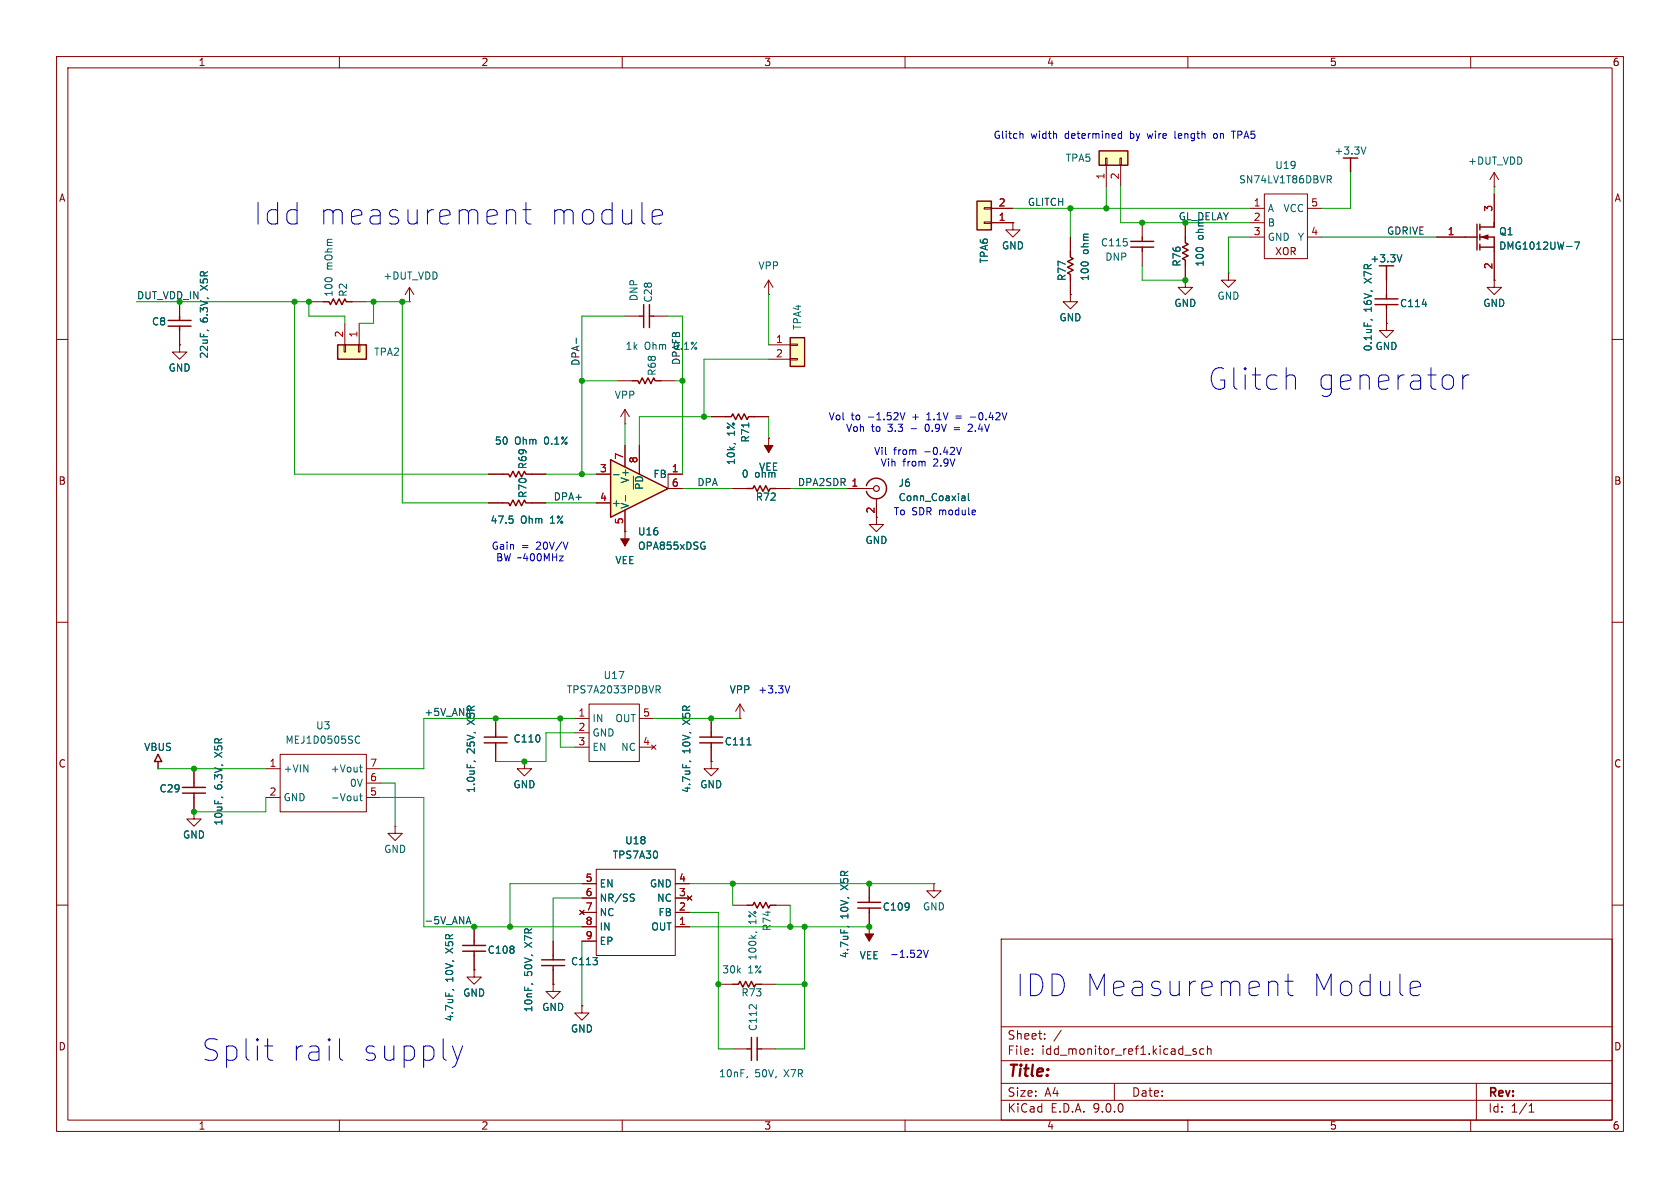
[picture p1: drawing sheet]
<svg xmlns="http://www.w3.org/2000/svg" width="297mm" height="210mm" viewBox="0 0 297 210" stroke-linecap="round" stroke-linejoin="round" font-family="sans-serif">
<g fill="none" stroke="#840000" stroke-width=".18">
<path d="M10 10h277v190h-277zM12 12h273v186h-273zM60 10v2M110 10v2M160 10v2M210 10v2M260 10v2M10 60h2M285 60h2M10 110h2M285 110h2M10 160h2"/>
<path d="M177 166h108v32h-108zM285 160h2M60 198v2M110 198v2M160 198v2M177 194.5h108M177 191.5h108M177 187.5h108M177 181.5h108M182.5 186.3v.1M182.5 185.5v.1M184.7 183.6v.1"/>
<path d="M184.7 182.8v.1M187.6 182.1l-1.3 2M197 191.5v3M209.5 186.5h1.1M210 198v2M211.5 185.5l-.4-.1-.2 .2 .1 .2 .5 .2v.3h-.6M212.8 185.5l-.4-.1-.3 .3v.4l.1 .2h.6M213.5 185.5l.2-.1 .3 .1 .1 .9M213.5 184.9v1.5M260 198v2M261 191.5v6.5M270.3 196.6h.9"/>
<path d="M270.3 195.5l.4-.4v1.5"/>
</g>
<path d="M107.9 81.3l10.2 5.1-10.2 5z" fill="#ffffc2"/>
<path d="M29.7 57.7h4.1M29.7 56.6h4.1M31.7 55.9v.7M31.7 57.7v.7M57.1 53.3h1.1l.2 .5 .5-1 .5 1 .5-1 .6 1 .5-1 .2 .5h1M88.9 83.8h1l.3 .5 .5-1 .5 1 .5-1 .5 1 .5-1 .3 .5h1M107.9 81.3l10.2 5.1-10.2 5zM151.6 159.5h4.1M153.7 158.8v.7M151.6 160.5h4.1M153.7 160.5v.8" fill="none" stroke="#840000" stroke-width=".25"/>
<g fill="none" stroke="#840000" stroke-width=".18">
<path d="M31.7 53.3v2.6M31.7 58.4v2.6M54.6 53.3h2.5M62.2 53.3h2.6M72.4 53.3h.1M72.4 50.8l.8 1.3M72.4 50.8l-.8 1.3M72.4 50.8v2.5M135.9 52.1h.1M135.9 49.5l-.8 1.3M135.9 49.5l.8 1.3M135.9 49.5v2.6"/>
<path d="M31.7 61v1.2h1.3l-1.3 1.3-1.2-1.3h1.2M31.7 61h.1M110.5 78.7v3.9M113 78.7v5.1M86.4 83.8h2.5M94 83.8h2.5M105.4 83.8h2.5M105.4 88.9h2.5M110.5 90.2v3.8M120.6 83.8h-2.5v2.6h2.5M125.7 134.6v1.3h1.3l-1.3 1.3-1.2-1.3h1.2M125.7 134.6h.1"/>
<path d="M69.8 146.1v1.2h1.3l-1.3 1.3-1.2-1.3h1.2M69.8 146.1h.1M153.7 156.2v2.6M83.8 171.5v1.2h1.3l-1.3 1.3-1.3-1.3h1.3M83.8 171.5h.1M102.9 177.8v1.3h1.2l-1.2 1.2-1.3-1.2h1.3M102.9 177.8h.1M153.7 161.3v2.5"/>
</g>
<path d="M36.6 58.4l.3 .1M108.5 83.9h.9M110.6 87.6v1M112 84.2v2.3M124.4 96.6h.2v.4l-.2 .1M124.5 95.8l.1 .1M149.8 163.8l.3 .1" fill="none" stroke="#006464" stroke-width=".18"/>
<path d="M139.7 59.7h2.5v5.1h-2.5z" fill="#ffffc2"/>
<path d="M139.7 59.7h2.5v5.1h-2.5zM153.2 85.9a1.81 1.81 0 0 1 2.7-1 1.81 1.81 0 0 1 .1 2.9 1.81 1.81 0 0 1-2.8-.9M123.7 130.3h4.1M123.7 131.3h4.1M125.7 129.5v.8M125.7 131.3v.8M95.8 169.7h4M95.8 170.7h4M97.8 168.9v.8M97.8 170.7v.8" fill="none" stroke="#840000" stroke-width=".25"/>
<g fill="none" stroke="#840000" stroke-width=".18">
<path d="M110.5 74.9h.1M110.5 72.4l-.8 1.3M110.5 72.4l.8 1.3M110.5 72.4v2.5M135.9 61h3.8M135.9 63.5h3.8M139.7 60.8h1.3v.3h-1.3zM139.7 63.4h1.3v.2h-1.3zM149.9 86.4h4.5M154.9 88.1v4.6h1.3l-1.3 1.3-1.2-1.3h1.2M47 135.9h2.5M49.5 133.4h15.3v10.1h-15.3z"/>
<path d="M64.8 135.9h2.5M64.8 138.4h2.5M125.7 127v2.5M125.7 132.1v2.5M47 141h2.5M64.8 141h2.5M165.1 156.2v1.3h1.3l-1.3 1.3-1.3-1.3h1.3M165.1 156.2h.1M97.8 166.4v2.5M97.8 171.5v2.5M153.7 163.8h.1M153.7 163.8v2.6"/>
</g>
<path d="M152.9 165.1h1.5l-.7 1.3z" fill="#840000" stroke="#840000" stroke-width=".18"/>
<circle cx="154.9" cy="86.4" r=".51" fill="none" stroke="#840000" stroke-width=".2"/>
<g fill="none" stroke="#006464" stroke-width=".18">
<path d="M170.2 87.7h.2l.2 .1v.7M170.6 88.4l-.4 .1M170.6 88h-.4M171.2 87.2v1.1l.2 .2M63 130.2l.3-.1 .3 .1M63.6 135.6h.4M63.6 131.3l-.3 .1-.3-.1M63.7 135.2v1.1l.3 .2M121.9 134.5l.2 .2M132.1 131.7h.7M63.6 140.7h.4M63.7 140.3v1.1l.3 .1"/>
<path d="M94 173.9l.2 .1"/>
</g>
<path d="M59.7 61h5.1v2.5h-5.1z" fill="#ffffc2"/>
<g fill="none" stroke="#840000" stroke-width=".25">
<path d="M238.8 27.9v2.6M261.1 39.6v4.6M261.6 39.6v1M113 55.9h.8M113.8 53.8v4.1M114.8 55.9h.8M114.8 53.8v4.1M189.2 44.5v1l.5 .2-1 .5 1 .5-1 .5 1 .6-1 .5 .5 .2v1M259.1 41.9h2M59.7 61h5.1v2.5h-5.1zM111.8 67.3h1l.2 .5 .5-1 .5 1 .6-1 .5 1 .5-1 .2 .5h1M128.3 73.7h1l.2-.5 .5 1 .6-1 .5 1 .5-1 .5 1 .2-.5h1"/>
<path d="M88.9 88.9h1l.3 .5 .5-1 .5 1 .5-1 .5 1 .5-1 .3 .5h1M132.1 86.4h1l.2-.5 .6 1 .5-1 .5 1 .5-1 .5 1 .2-.5h1.1M27.9 133.4l.7 1.2h-1.3zM27.9 134.6v1.3M129.5 174h1.1l.2-.5 .5 1 .5-1 .5 1 .5-1 .5 1 .3-.5h1M132.1 160h1l.2-.5 .6 1 .5-1 .5 1 .5-1 .5 1 .2-.5h1.1M132.1 185.4h.7M132.8 183.4v4.1M133.9 185.4h.7M133.9 183.4v4.1"/>
</g>
<g fill="none" stroke="#840000" stroke-width=".18">
<path d="M61 57.2v3.8M63.5 57.2v3.8M110.5 55.9h2.5M115.6 55.9h2.5M189.2 41.9v2.6M189.2 49.5v2.6M264.2 49.5v1.3h1.2l-1.2 1.3-1.3-1.3h1.3M264.2 49.5h.1M60.8 61h.3v1.2h-.3zM63.4 61h.2v1.2h-.2zM109.2 67.3h2.6M116.8 67.3h2.6"/>
<path d="M125.7 73.7h2.6M133.3 73.7h2.6M135.9 77.5h.1M135.9 77.5v2.5M86.4 88.9h2.5M94 88.9h2.5M110.5 94h.1M110.5 94v2.5M129.5 86.4h2.6M137.2 86.4h2.5M101.6 127h2.5M101.6 129.5h2.5"/>
<path d="M101.6 132.1h2.5M104.1 124.5h8.9v10.1h-8.9zM113 127h2.6M113 132.1h2.6M115.2 131.7l.8 .8M116 131.7l-.8 .8M130.8 127h.1M130.8 124.5l-.8 1.2M130.8 124.5l.8 1.2M130.8 124.5v2.5M34.3 143.5v1.3h1.3l-1.3 1.3-1.3-1.3h1.3M34.3 143.5h.1"/>
<path d="M102.9 156.2h2.5M102.9 158.8h2.5M105.4 153.7h14v15.2h-14zM119.4 156.2h2.5M119.4 158.8h2.5M121.5 158.4l.8 .7M122.3 158.4l-.8 .7M102.5 160.9l.8 .8M102.9 161.3h2.5M102.9 163.8h2.5M102.9 166.4h2.5M103.3 160.9l-.8 .8"/>
<path d="M119.4 161.3h2.5M119.4 163.8h2.5M127 174h2.5M129.5 160h2.6M134.6 174h2.6M137.2 160h2.5M129.5 185.4h2.6M134.6 185.4h2.6"/>
</g>
<path d="M241.5 26l-.4 1.2M129.8 78.4l.2 .1M132.4 74.8v.7M90.1 91.2h.6M90.6 91.8l.1 .1-.1 .5M116 121.2h.5l.2 .3-.1 .3-.6 .1M116.3 121.9l.4 .6M111.6 158.7l.4 .1 .1 .3-.2 .2h-.3M111.6 158.1h.5M133.6 164.8l.2 .1M132.1 190.3l-.1 .2" fill="none" stroke="#006464" stroke-width=".18"/>
<g fill="#840000" stroke="#840000" stroke-width=".18">
<path d="M109.7 95.3h1.6l-.8 1.2z"/>
<path d="M135.1 78.7h1.6l-.8 1.3z"/>
</g>
<path d="M261.6 41.9l1.5-.5v1z" fill="#840000"/>
<path d="M264.2 39.4v.7h-2.6M199.9 43.7h4.1M199.9 42.7h4.1M201.9 41.9v.8M201.9 43.7v.8M209.5 41.9v1l.6 .3-1.1 .5 1.1 .5-1.1 .5 1.1 .5-1.1 .5 .5 .3v1M245.1 47v2.5M261.6 41.4v1M261.6 43.2v1M261.6 41.9h2.6v2.6M261.6 43.7h2.6" fill="none" stroke="#840000" stroke-width=".25"/>
<g fill="none" stroke="#840000" stroke-width=".18">
<path d="M201.9 39.4v2.5M209.5 39.4v2.5M221 36.8h2.5M221 39.4h2.5M223.5 34.3h7.6v11.4h-7.6zM231.1 36.8h2.6M264.2 33h.1M264.2 30.5v2.5M264.2 34.3v5.1M264.2 30.5l.7 1.3M264.2 30.5l-.8 1.3M189.2 52.1v1.2h1.3l-1.3 1.3-1.2-1.3h1.2"/>
<path d="M189.2 52.1h.1M201.9 44.5v2.5M209.5 49.5v1.3h1.3l-1.3 1.3-1.2-1.3h1.2M209.5 49.5h.1M209.5 47v2.5M217.2 48.3v1.2h1.2l-1.2 1.3-1.3-1.3h1.3M217.2 48.3h.1M221 41.9h2.5M231.1 41.9h2.6M254 41.9h5.1M264.2 44.5v5"/>
</g>
<path d="M234.6 31.1h.5l.3 .2-.1 .4h-.7M234.9 31.7l.5 .6M247.8 45l-.4 1.3M278.4 42.8h.8l-.5 1.3" fill="none" stroke="#006464" stroke-width=".18"/>
<path d="M194.3 26.7h5.1v2.5h-5.1z" fill="#ffffc2"/>
<path d="M194.3 26.7h5.1v2.5h-5.1zM243.1 52.8h4M243.1 53.8h4M245.1 52.1v.7M245.1 53.8v.8" fill="none" stroke="#840000" stroke-width=".25"/>
<path d="M195.5 27.9h.2v1.3h-.2zM195.6 29.2v3.8M198 27.9h.2v1.3h-.2zM198.1 29.2v3.8M245.1 57.2v1.2h1.3l-1.3 1.3-1.3-1.3h1.3M245.1 57.2h.1M245.1 49.5v2.6M245.1 54.6v2.6M97.8 174v1.3h1.3l-1.3 1.2-1.3-1.2h1.3M97.8 174h.1" fill="none" stroke="#840000" stroke-width=".18"/>
<path d="M242.4 56.5l.2 .1M251.4 53.8h.8" fill="none" stroke="#006464" stroke-width=".18"/>
<path d="M172.7 35.6h2.6v5h-2.6z" fill="#ffffc2"/>
<g fill="none" stroke="#840000" stroke-width=".25">
<path d="M172.7 35.6h2.6v5h-2.6zM32.3 139.2h4M34.3 138.4v.8M85.6 130.3h4.1M85.6 131.3h4.1M87.6 129.5v.8M87.6 131.3v.8M32.3 140.2h4M34.3 140.2v.8M81.8 167.1h4.1M81.8 168.1h4.1M83.8 166.4v.7"/>
<path d="M83.8 168.1v.8"/>
</g>
<g fill="none" stroke="#840000" stroke-width=".18">
<path d="M174 39.2h1.3v.3h-1.3zM174 36.7h1.3v.3h-1.3zM175.3 39.4h3.8M175.3 36.8h3.8M179.1 39.4v1.2h1.2l-1.2 1.3-1.3-1.3h1.3M179.1 39.4h.1M209.5 39.4v2.5M264.2 34.3v5.1M31.7 53.3v2.6M31.7 58.4v2.6M189.2 52.1h.1M189.2 41.9v2.6"/>
<path d="M189.2 49.5v2.6M209.5 49.5h.1M209.5 47v2.5M245.1 57.2h.1M245.1 49.5v2.6M245.1 54.6v2.6M254 41.9h5.1M264.2 49.5h.1M264.2 44.5v5M31.7 61h.1M110.5 78.7v3.9M113 78.7v5.1"/>
<path d="M125.7 73.7h2.6M133.3 73.7h2.6M135.9 77.5h.1M86.4 83.8h2.5M86.4 88.9h2.5M94 83.8h2.5M94 88.9h2.5M105.4 83.8h2.5M105.4 88.9h2.5M110.5 94h.1M110.5 90.2v3.8M118.1 86.4h2.5"/>
<path d="M118.1 83.8h2.5M129.5 86.4h2.6M137.2 86.4h2.5M149.9 86.4h2.5M154.9 88.9v2.5M34.3 135.9v2.5M87.6 127v2.5M87.6 132.1v2.5M92.7 134.6v1.3h1.3l-1.3 1.3-1.3-1.3h1.3M92.7 134.6h.1M125.7 134.6h.1M125.7 127v2.5"/>
<path d="M125.7 132.1v2.5M130.8 127h.1M34.3 143.5h.1M34.3 141v2.5M102.9 156.2h2.5M102.9 158.8h2.5M119.4 156.2h2.5M119.4 158.8h2.5M121.5 158.4l.8 .7M122.3 158.4l-.8 .7M153.7 156.2v2.6M83.8 171.5h.1"/>
<path d="M83.8 163.8v2.6M83.8 168.9v2.6M97.8 174h.1M97.8 166.4v2.5M97.8 171.5v2.5M102.5 160.9l.8 .8M102.9 177.8h.1M102.9 161.3h2.5M102.9 163.8h2.5M102.9 166.4h2.5M103.3 160.9l-.8 .8M119.4 161.3h2.5"/>
<path d="M119.4 163.8h2.5M153.7 163.8h.1M153.7 161.3v2.5"/>
</g>
<g fill="none" stroke="#006464" stroke-width=".18">
<path d="M36.6 58.4l.3 .1M242.4 56.5l.2 .1M247.8 45l-.4 1.3M251.4 53.8h.8M278.4 42.8h.8l-.5 1.3M129.8 78.4l.2 .1M132.4 74.8v.7M90.1 91.2h.6M90.6 91.8l.1 .1-.1 .5M108.5 83.9h.9M110.6 87.6v1M112 84.2v2.3"/>
<path d="M124.4 96.6h.2v.4l-.2 .1M124.5 95.8l.1 .1M170.2 87.7h.2l.2 .1v.7M170.6 88.4l-.4 .1M170.6 88h-.4M171.2 87.2v1.1l.2 .2M83.8 134.5l.2 .2M121.9 134.5l.2 .2M132.1 131.7h.7M39.2 140.9l.2 .1M111.6 158.7l.4 .1 .1 .3-.2 .2h-.3M111.6 158.1h.5"/>
<path d="M80 174.9l.2 .2M94 173.9l.2 .1M149.8 163.8l.3 .1"/>
</g>
<path d="M101.9 59.8v.9M82.5 163h.6M82.8 162l.5 1.3" fill="none" stroke="#0f0f0f" stroke-width=".18"/>
<g fill="none" stroke="#009600" stroke-width=".18">
<path d="M179.1 36.8h41.9M189.2 36.8v5.1M195.6 33v3.8M198.1 33v6.4h22.9M238.8 30.5v6.3h-5.1M264.2 33v1.3M24.1 53.3h30.5v2.6h6.4v1.3M52.1 53.3v30.5h34.3M64.8 53.3h7.6M66 53.3v3.9h-2.5M71.1 53.3v35.6h15.3M110.5 55.9h-7.6v27.9"/>
<path d="M118.1 55.9h2.5v27.9M135.9 52.1v8.9M201.9 47v2.5h7.6M221 41.9h-3.8v6.4M233.7 41.9h20.3M102.9 67.3h6.3M110.5 74.9v3.8M119.4 67.3h1.2M125.7 73.7h-12.7v5M135.9 63.5h-11.4v10.2M135.9 73.7v3.8M96.5 83.8h8.9"/>
<path d="M96.5 88.9h8.9M120.6 86.4h8.9M139.7 86.4h10.2M27.9 135.9h19.1M67.3 138.4h2.5v7.7M99.1 127v5.1h2.5M101.6 127h-26.7v8.9h-7.6M101.6 129.5h-5.1v5.1h-8.9M115.6 127h15.2M47 141v2.5h-12.7M67.3 141h7.6v22.8h28M102.9 156.2h-12.7v7.6"/>
<path d="M102.9 158.8h-5.1v7.6M121.9 156.2h43.2M129.5 156.2v3.8M102.9 166.4v11.4M121.9 161.3h5.1v24.1h2.5M121.9 163.8h31.8M137.2 174h5M139.7 160v3.8M142.2 163.8v21.6h-5"/>
</g>
<g fill="none" stroke="#0000c2" stroke-width=".18">
<path d="M90.1 37.1h.5l.4 .1 .2 .4v2M92.4 37.1h1.5M93 35.8v3.3l.2 .3 .7 .2M115.5 37.2l.3-.1h.8l.3 .1 .2 .8-1.8 .3M115.5 39.4l.3 .2h.8l.3-.2M180.5 23.6l.4 .2v.7M197.7 24.2l.2 .3 .4-.1M198.3 23.7l-.4-.1-.2 .3M198.3 23.2v1.3M207.7 23.2v1.1l.2 .2M215 23.6l-.3 .1-.2 .2 .1 .4 .4 .2M217.7 23.2h.7"/>
<path d="M218.1 23.2v1.3M159.1 72.9l.5 1.3 .4-1.3M163.8 74.2h.8M164 73.3h-.2M168.7 75.6h1M168.7 76h1M169 73.6h1M169 73.9h1M169.1 79.1l.4 1.3 .5-1.3M171.5 73.7h1M171.6 75l-.4 .1M171.8 75.5l-.7 .8h.8"/>
<path d="M228.5 66.3l.3 .2 .2 .3v2M258.6 66.3v2.5M259.7 66.3a.97 .97 0 0 0-1.1 .7M100.4 95.8l-.4 1.3M139.6 121.2l-.4 1.3M163.3 168l.4 1.2 .4-1.2M225.7 173.6l.2 .4v2M227.2 173.5h1.4M227.7 172.2v3.3l.2 .3 .7 .2M249.8 173.5h.8l.3 .1 .2 .8-1.8 .3M250.9 175.8l-.3 .2h-.8M46.8 184.9h1.4"/>
<path d="M47.5 187.3l.7 .1M60 183.6v3.3l.2 .4 .4 .1M80 184.9l.9 2.5M80.9 187.4l-.4 .9M81.8 184.9l-.9 2.5"/>
</g>
<g fill="#009600" stroke="#009600" stroke-width=".18">
<circle cx="54.6" cy="53.3" r=".46"/>
<circle cx="52.1" cy="53.3" r=".46"/>
<circle cx="71.1" cy="53.3" r=".46"/>
<circle cx="66" cy="53.3" r=".46"/>
<circle cx="124.5" cy="73.7" r=".46"/>
<circle cx="120.6" cy="67.3" r=".46"/>
<circle cx="102.9" cy="83.8" r=".46"/>
<circle cx="102.9" cy="67.3" r=".46"/>
<circle cx="127" cy="174" r=".46"/>
<circle cx="129.5" cy="156.2" r=".46"/>
<circle cx="153.7" cy="163.8" r=".46"/>
<circle cx="153.7" cy="156.2" r=".46"/>
<circle cx="139.7" cy="163.8" r=".46"/>
<circle cx="142.2" cy="174" r=".46"/>
<circle cx="125.7" cy="127" r=".46"/>
<circle cx="142.2" cy="163.8" r=".46"/>
<circle cx="209.5" cy="49.5" r=".46"/>
<circle cx="195.6" cy="36.8" r=".46"/>
<circle cx="201.9" cy="39.4" r=".46"/>
<circle cx="189.2" cy="36.8" r=".46"/>
<circle cx="87.6" cy="127" r=".46"/>
<circle cx="92.7" cy="134.6" r=".46"/>
<circle cx="99.1" cy="127" r=".46"/>
<circle cx="90.2" cy="163.8" r=".46"/>
<circle cx="83.8" cy="163.8" r=".46"/>
<circle cx="34.3" cy="135.9" r=".46"/>
<circle cx="34.3" cy="143.5" r=".46"/>
</g>
<g font-size="5.3" fill="#0000c2">
<text x="44.9" y="40">Idd</text>
<text x="56.2" y="40">measurement</text>
<text x="96.7" y="40">module</text>
<text x="213.6" y="69.2">Glitch</text>
<text x="232.7" y="69.2">generator</text>
<text x="179.6" y="176.4">IDD Measurement</text>
<text x="231.4" y="176.4">Module</text>
<text x="35.7" y="187.8">Split</text>
<text x="51.3" y="187.8">rail</text>
<text x="63.6" y="187.8">supply</text>
</g>
<text font-size="2.8" fill="#840000" x="178" y="190.9">Title:</text>
<g font-size="2.1" fill="#840000">
<text x="178" y="184">Sheet:</text>
<text x="178" y="186.7">File:</text>
<text x="184.1" y="186.7">idd_monitor_ref1.kicad_sch</text>
<text x="178" y="196.9">KiCad</text>
<text x="178" y="194.1">Size:</text>
<text x="184.7" y="194.1">A4</text>
<text x="185.7" y="196.9">E.D.A.</text>
<text x="193.3" y="196.9">9.0.0</text>
<text x="200" y="194.1">Date:</text>
<text x="263" y="194.3">Rev:</text>
<text x="263" y="196.9">Id:</text>
<text x="267.1" y="196.9">1/1</text>
</g>
<g font-size="1.8" fill="#840000">
<text x="35" y="11.9">1</text>
<text x="85" y="11.9">2</text>
<text x="135" y="11.9">3</text>
<text x="185" y="11.9">4</text>
<text x="235" y="11.9">5</text>
<text x="285" y="11.9">6</text>
<text x="10.3" y="35.9">A</text>
<text x="285.3" y="35.9">A</text>
<text x="225.3" y="45.3">XOR</text>
<text x="10.3" y="85.9">B</text>
<text x="285.3" y="85.9">B</text>
<text x="154.7" y="90.9" transform="rotate(-90 154.7 90.9)">2</text>
<text x="10.3" y="135.9">C</text>
<text x="285.3" y="135.9">C</text>
<text x="10.3" y="185.9">D</text>
<text x="285.3" y="185.9">D</text>
<text x="35" y="199.9">1</text>
<text x="85" y="199.9">2</text>
<text x="135" y="199.9">3</text>
<text x="185" y="199.9">4</text>
<text x="235" y="199.9">5</text>
<text x="285" y="199.9">6</text>
</g>
<g font-size="1.8" fill="#0000c2">
<text x="175.6" y="24.7">Glitch</text>
<text x="182.2" y="24.7">width</text>
<text x="188.4" y="24.7">determined</text>
<text x="200.1" y="24.7">by</text>
<text x="203.3" y="24.7">wire</text>
<text x="208.3" y="24.7">length</text>
<text x="215.4" y="24.7">on</text>
<text x="218.9" y="24.7">TPA5</text>
<text x="146.4" y="74.5">Vol</text>
<text x="149.5" y="76.5">Voh</text>
<text x="150.5" y="74.5">to</text>
<text x="153.5" y="74.5">-1.52V</text>
<text x="154" y="76.5">to</text>
<text x="157.1" y="76.5">3.3</text>
<text x="161.3" y="76.5">-</text>
<text x="161.6" y="74.5">+</text>
<text x="164" y="76.5">0.9V</text>
<text x="164.3" y="74.5">1.1V</text>
<text x="172" y="76.5">2.4V</text>
<text x="172.3" y="74.5">-0.42V</text>
<text x="154.4" y="80.6">Vil</text>
<text x="155.6" y="82.7">Vih</text>
<text x="158" y="80.6">from</text>
<text x="159.6" y="82.7">from</text>
<text x="163.5" y="80.6">-0.42V</text>
<text x="165.1" y="82.7">2.9V</text>
<text x="157.9" y="91.3">To SDR module</text>
<text x="86.8" y="97.4">Gain</text>
<text x="87.6" y="99.4">BW ~400MHz</text>
<text x="92.2" y="97.4">=</text>
<text x="94.9" y="97.4">20V/V</text>
<text x="134" y="122.8">+3.3V</text>
<text x="157.2" y="169.5">-1.52V</text>
</g>
<g font-size="1.8" fill="#006464">
<text x="188.3" y="28.8">TPA5</text>
<text x="235.8" y="27.5">+3.3V</text>
<text x="259.4" y="29.3">+DUT_VDD</text>
<text x="218.9" y="32.6">SN74LV1T86DBVR</text>
<text x="225.4" y="30.1">U19</text>
<text x="224" y="37.7">A</text>
<text x="224" y="40.2">B</text>
<text x="226.8" y="37.7">VCC</text>
<text x="264.9" y="41.8">Q1</text>
<text x="59" y="47.8" transform="rotate(-90 59 47.8)">mOhm</text>
<text x="134" y="47.9">VPP</text>
<text x="174.9" y="46.7" transform="rotate(-90 174.9 46.7)">TPA6</text>
<text x="177" y="44.3">GND</text>
<text x="192.7" y="45" transform="rotate(-90 192.7 45)">ohm</text>
<text x="194.5" y="43.8">C115</text>
<text x="195.3" y="46.3">DNP</text>
<text x="208.9" y="47.2" transform="rotate(-90 208.9 47.2)">R76</text>
<text x="213" y="47.2" transform="rotate(-90 213 47.2)">100</text>
<text x="213" y="42.4" transform="rotate(-90 213 42.4)">ohm</text>
<text x="224" y="42.8">GND</text>
<text x="229.3" y="42.8">Y</text>
<text x="242.2" y="46.6">+3.3V</text>
<text x="264.9" y="44.3">DMG1012UW-7</text>
<text x="37" y="51.2" transform="rotate(-90 37 51.2)">X5R</text>
<text x="59" y="52.6" transform="rotate(-90 59 52.6)">100</text>
<text x="61.5" y="52.6" transform="rotate(-90 61.5 52.6)">R2</text>
<text x="67.7" y="49.6">+DUT_VDD</text>
<text x="112.9" y="53.3" transform="rotate(-90 112.9 53.3)">DNP</text>
<text x="115.5" y="53.6" transform="rotate(-90 115.5 53.6)">C28</text>
<text x="188.6" y="49.8" transform="rotate(-90 188.6 49.8)">R77</text>
<text x="192.7" y="49.8" transform="rotate(-90 192.7 49.8)">100</text>
<text x="215.1" y="53.2">GND</text>
<text x="242.7" y="49.9" transform="rotate(-90 242.7 49.9)">X7R</text>
<text x="26.8" y="57.7">C8</text>
<text x="37" y="57.1" transform="rotate(-90 37 57.1)">6.3V,</text>
<text x="141.8" y="58.4" transform="rotate(-90 141.8 58.4)">TPA4</text>
<text x="187.2" y="57">GND</text>
<text x="207.5" y="54.5">GND</text>
<text x="242.7" y="55.2" transform="rotate(-90 242.7 55.2)">16V,</text>
<text x="247.4" y="54.5">C114</text>
<text x="262.1" y="54.5">GND</text>
<text x="29.7" y="65.9">GND</text>
<text x="37" y="63.5" transform="rotate(-90 37 63.5)">22uF,</text>
<text x="66" y="63.1">TPA2</text>
<text x="110.5" y="62">1k</text>
<text x="113.9" y="62">Ohm</text>
<text x="242.7" y="62.2" transform="rotate(-90 242.7 62.2)">0.1uF,</text>
<text x="243.1" y="62.1">GND</text>
<text x="108.6" y="70.7">VPP</text>
<text x="116.1" y="66.5" transform="rotate(-90 116.1 66.5)">R68</text>
<text x="130.1" y="77.1" transform="rotate(-90 130.1 77.1)">1%</text>
<text x="87.4" y="78.8">50</text>
<text x="91" y="78.8">Ohm</text>
<text x="93.3" y="83" transform="rotate(-90 93.3 83)">R69</text>
<text x="96.3" y="78.8">0.1%</text>
<text x="130.1" y="82.3" transform="rotate(-90 130.1 82.3)">10k,</text>
<text x="132.7" y="78.3" transform="rotate(-90 132.7 78.3)">R71</text>
<text x="134.1" y="83.4">VEE</text>
<text x="93.3" y="88.1" transform="rotate(-90 93.3 88.1)">R70</text>
<text x="108.1" y="89.8">+</text>
<text x="111.4" y="85.5" transform="rotate(-90 111.4 85.5)">V+</text>
<text x="113.9" y="86.7" transform="rotate(-90 113.9 86.7)">~{PD}</text>
<text x="115.4" y="84.7">FB</text>
<text x="131" y="84.6">0</text>
<text x="133.4" y="84.6">ohm</text>
<text x="133.5" y="88.7">R72</text>
<text x="158.8" y="86.2">J6</text>
<text x="158.8" y="88.8">Conn_Coaxial</text>
<text x="86.6" y="92.8">47.5</text>
<text x="92" y="92.8">Ohm</text>
<text x="97.4" y="92.8">1%</text>
<text x="111.4" y="90" transform="rotate(-90 111.4 90)">V-</text>
<text x="112.7" y="94.8">U16</text>
<text x="108.7" y="99.9">VEE</text>
<text x="112.7" y="97.4">OPA855xDSG</text>
<text x="152.9" y="96.4">GND</text>
<text x="100.1" y="122.8">TPS7A2033PDBVR</text>
<text x="106.6" y="120.2">U17</text>
<text x="128.9" y="122.8">VPP</text>
<text x="50.4" y="131.7">MEJ1D0505SC</text>
<text x="55.8" y="129.1">U3</text>
<text x="84.1" y="128" transform="rotate(-90 84.1 128)">X5R</text>
<text x="90.7" y="131.5">C110</text>
<text x="104.6" y="127.9">IN</text>
<text x="104.6" y="130.4">GND</text>
<text x="108.7" y="127.9">OUT</text>
<text x="122.2" y="128" transform="rotate(-90 122.2 128)">X5R</text>
<text x="128" y="132">C111</text>
<text x="25.4" y="132.9">VBUS</text>
<text x="39.5" y="133.7" transform="rotate(-90 39.5 133.7)">X5R</text>
<text x="50" y="136.8">+VIN</text>
<text x="58.4" y="136.8">+Vout</text>
<text x="84.1" y="133.2" transform="rotate(-90 84.1 133.2)">25V,</text>
<text x="104.6" y="132.9">EN</text>
<text x="109.7" y="132.9">NC</text>
<text x="122.2" y="133.2" transform="rotate(-90 122.2 133.2)">10V,</text>
<text x="28.1" y="140.3">C29</text>
<text x="39.5" y="139.6" transform="rotate(-90 39.5 139.6)">6.3V,</text>
<text x="50" y="141.8">GND</text>
<text x="58.4" y="141.8">-Vout</text>
<text x="61.8" y="139.3">0V</text>
<text x="84.1" y="140.3" transform="rotate(-90 84.1 140.3)">1.0uF,</text>
<text x="90.7" y="139.5">GND</text>
<text x="122.2" y="140.3" transform="rotate(-90 122.2 140.3)">4.7uF,</text>
<text x="123.7" y="139.5">GND</text>
<text x="32.3" y="148.4">GND</text>
<text x="39.5" y="146" transform="rotate(-90 39.5 146)">10uF,</text>
<text x="110.4" y="149.5">U18</text>
<text x="67.8" y="151">GND</text>
<text x="108.2" y="152">TPS7A30</text>
<text x="105.9" y="157.1">EN</text>
<text x="105.9" y="159.6">NR/SS</text>
<text x="114.8" y="157.1">GND</text>
<text x="116.1" y="159.6">NC</text>
<text x="150.2" y="157.2" transform="rotate(-90 150.2 157.2)">X5R</text>
<text x="156" y="161.2">C109</text>
<text x="163.1" y="161.1">GND</text>
<text x="94.3" y="167.3" transform="rotate(-90 94.3 167.3)">X7R</text>
<text x="105.9" y="162.2">NC</text>
<text x="105.9" y="164.7">IN</text>
<text x="105.9" y="167.2">EP</text>
<text x="115" y="164.7">OUT</text>
<text x="116.3" y="162.2">FB</text>
<text x="133.9" y="163.5" transform="rotate(-90 133.9 163.5)">1%</text>
<text x="136.5" y="164.7" transform="rotate(-90 136.5 164.7)">R74</text>
<text x="150.2" y="162.4" transform="rotate(-90 150.2 162.4)">10V,</text>
<text x="80.3" y="173.6" transform="rotate(-90 80.3 173.6)">10V,</text>
<text x="80.3" y="168.3" transform="rotate(-90 80.3 168.3)">X5R</text>
<text x="86.1" y="168.8">C108</text>
<text x="94.3" y="172.6" transform="rotate(-90 94.3 172.6)">50V,</text>
<text x="100.8" y="170.8">C113</text>
<text x="127.6" y="172.3">30k</text>
<text x="132.2" y="172.3">1%</text>
<text x="133.9" y="169.9" transform="rotate(-90 133.9 169.9)">100k,</text>
<text x="150.2" y="169.5" transform="rotate(-90 150.2 169.5)">4.7uF,</text>
<text x="151.9" y="169.8">VEE</text>
<text x="81.8" y="176.4">GND</text>
<text x="94.3" y="179" transform="rotate(-90 94.3 179)">10nF,</text>
<text x="95.8" y="178.9">GND</text>
<text x="131" y="176.3">R73</text>
<text x="80.3" y="180.7" transform="rotate(-90 80.3 180.7)">4.7uF,</text>
<text x="100.8" y="182.7">GND</text>
<text x="134" y="182.4" transform="rotate(-90 134 182.4)">C112</text>
<text x="127" y="190.6">10nF,</text>
<text x="133.4" y="190.6">50V,</text>
<text x="138.7" y="190.6">X7R</text>
</g>
<g font-size="1.8" fill="#a90000">
<text x="195.3" y="31.8" transform="rotate(-90 195.3 31.8)">1</text>
<text x="197.9" y="31.8" transform="rotate(-90 197.9 31.8)">2</text>
<text x="176.5" y="39.1">1</text>
<text x="176.5" y="36.6">2</text>
<text x="221.5" y="36.6">1</text>
<text x="221.5" y="39.1">2</text>
<text x="221.5" y="41.7">3</text>
<text x="231.7" y="36.6">5</text>
<text x="231.7" y="41.7">4</text>
<text x="255.8" y="41.7">1</text>
<text x="263.9" y="37.5" transform="rotate(-90 263.9 37.5)">3</text>
<text x="263.9" y="47.7" transform="rotate(-90 263.9 47.7)">2</text>
<text x="60.7" y="59.8" transform="rotate(-90 60.7 59.8)">2</text>
<text x="63.2" y="59.8" transform="rotate(-90 63.2 59.8)">1</text>
<text x="137.1" y="60.7">1</text>
<text x="137.1" y="63.2">2</text>
<text x="106" y="83.6">3</text>
<text x="110.2" y="81.4" transform="rotate(-90 110.2 81.4)">7</text>
<text x="112.8" y="82" transform="rotate(-90 112.8 82)">8</text>
<text x="118.7" y="83.6">1</text>
<text x="106" y="88.6">4</text>
<text x="118.7" y="86.1">6</text>
<text x="150.4" y="86.1">1</text>
<text x="110.2" y="92.8" transform="rotate(-90 110.2 92.8)">5</text>
<text x="102.2" y="126.7">1</text>
<text x="102.2" y="129.3">2</text>
<text x="102.2" y="131.8">3</text>
<text x="113.6" y="126.7">5</text>
<text x="113.6" y="131.8">4</text>
<text x="47.6" y="135.6">1</text>
<text x="65.3" y="135.6">7</text>
<text x="47.6" y="140.7">2</text>
<text x="65.3" y="138.2">6</text>
<text x="65.3" y="140.7">5</text>
<text x="103.4" y="156">5</text>
<text x="119.9" y="156">4</text>
<text x="103.4" y="158.5">6</text>
<text x="103.4" y="161">7</text>
<text x="119.9" y="158.5">3</text>
<text x="119.9" y="161">2</text>
<text x="103.4" y="163.6">8</text>
<text x="103.4" y="166.1">9</text>
<text x="119.9" y="163.6">1</text>
</g>
<g font-size="1.8" fill="#0f0f0f">
<text x="181.6" y="36.5">GLITCH</text>
<text x="245.1" y="41.6">GDRIVE</text>
<text x="102.5" y="64.8" transform="rotate(-90 102.5 64.8)">DPA-</text>
<text x="119.3" y="62">0.1%</text>
<text x="120.3" y="64.6" transform="rotate(-90 120.3 64.6)">DPAFB</text>
<text x="97.8" y="88.6">DPA+</text>
<text x="123.2" y="86">DPA</text>
<text x="141" y="86">DPA2SDR 1</text>
<text x="74.9" y="126.7">+5V_ANA</text>
<text x="74.9" y="163.5">-5V_ANA</text>
</g>
<g font-size="1.8" fill="#009600">
<text x="208.3" y="39">GL_DELAY</text>
<text x="24.1" y="53">DUT_VDD_IN</text>
</g>
</svg>
